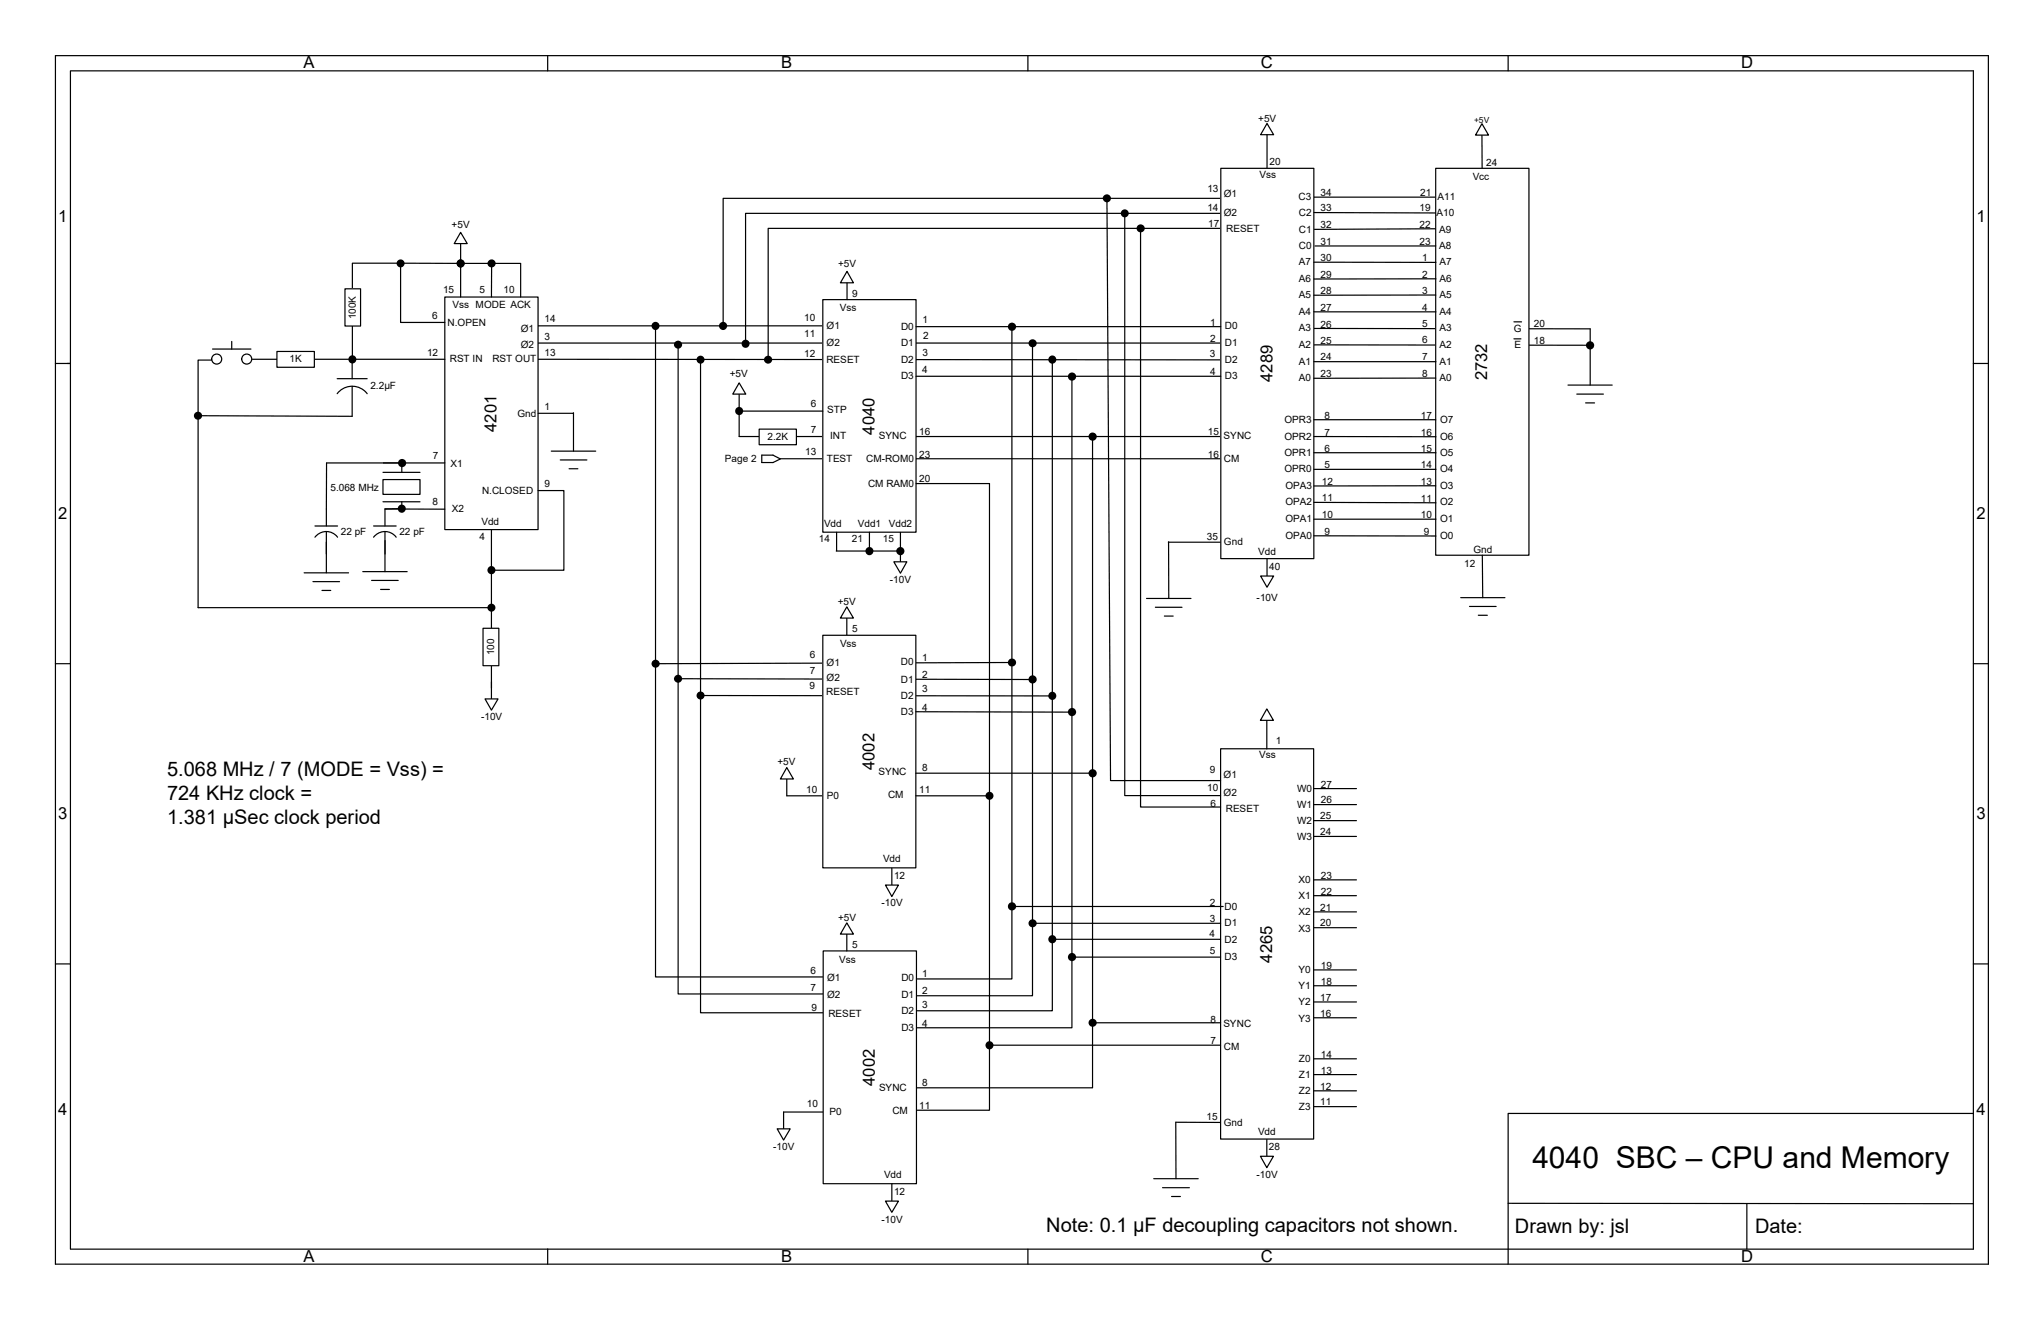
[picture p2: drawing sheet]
<svg xmlns="http://www.w3.org/2000/svg" width="432mm" height="279mm" viewBox="0 0 432 279" stroke-linecap="round" stroke-linejoin="round" font-family="sans-serif">
<g fill="none" stroke="#000" stroke-width=".25">
<path d="M258.5 48.3h-96v27.8M258.5 45.1h-100.8v27.6M259.3 42h-106.3v26.9M278 41.7h38.7M111.6 76l146.7 .1M113.8 68.9h60.3M113.8 72.6h144.5M138.7 68.9v137.7h41.3M143.5 72.9v137.3h35.7M148.2 76.1v138.1h29.4M218.4 72.6v138h-29.7M222.6 76.1v137.7h-33.1"/>
<path d="M226.8 79.6v137.8h-34.9M278 69.5l58.4 .1M278 72.9l58.4 .1M156.4 92.3h101.9M165.1 97h93.2M231.1 92.3v137.8h-37.6M209.3 102.3v132.5h-15.8M143.5 143.6l74.9 .1M148.2 147.1l74.4 .1M214.1 140.1l-75.4 .3M166.5 168.3h10.3M165.9 235.2h10.1"/>
</g>
<g fill="#000">
<circle cx="138.7" cy="68.9" r=".86"/>
<circle cx="143.5" cy="72.9" r=".85"/>
<circle cx="148.2" cy="76.1" r=".85"/>
<circle cx="153" cy="68.9" r=".86"/>
<circle cx="157.7" cy="72.7" r=".86"/>
<circle cx="162.5" cy="76.1" r=".86"/>
<circle cx="218.5" cy="72.6" r=".86"/>
<circle cx="222.6" cy="76.1" r=".86"/>
<circle cx="226.8" cy="79.6" r=".87"/>
<circle cx="336.4" cy="73" r=".87"/>
<circle cx="231.2" cy="92.3" r=".87"/>
<circle cx="138.7" cy="140.4" r=".86"/>
<circle cx="143.5" cy="143.6" r=".85"/>
<circle cx="148.2" cy="147.1" r=".85"/>
<circle cx="214.1" cy="140.1" r=".86"/>
<circle cx="218.5" cy="143.7" r=".87"/>
<circle cx="222.6" cy="147.2" r=".86"/>
</g>
<path d="M174.1 63.4h19.7v49.2h-19.7z" fill="#fff"/>
<path d="M174.1 63.4h19.7v49.2h-19.7z" fill="none" stroke="#000" stroke-width=".25"/>
<path d="M258.3 35.6h19.7v82.6h-19.7z" fill="#fff"/>
<path d="M258.3 35.6h19.7v82.6h-19.7zM193.8 69.1h64.5M193.8 79.6h64.5" fill="none" stroke="#000" stroke-width=".25"/>
<path d="M303.7 35.6h19.8v81.8h-19.8z" fill="#fff"/>
<g fill="none" stroke="#000" stroke-width=".25">
<path d="M303.7 35.6h19.8v81.8h-19.8zM313.5 27.8l.1 7.8M278 55.5h25.8M303.8 59h-25.8M278 66h25.8M278 76.5h25.8M303.7 62.4h-25.7M303.7 80h-25.7M336.4 69.6v11.8M278 88.8h25.7M278 92.3l25.8 .1M278 95.8h25.8"/>
<path d="M278 99.3h25.8M331.7 81.4h9.4M333.6 83.4h5.6M335.4 85.2h2M247.2 114.7h10.9M247.2 114.6l.1 12M278 106.3h25.8M278 109.8h25.8M278 113.3l25.8 .1M303.7 102.7l-25.7 .1M313.6 117.4l.1 9M242.6 126.6h9.4"/>
<path d="M244.4 128.4h5.7M246.3 130.3h1.9M309 126.4h9.4M310.9 128.3h5.6M312.8 130.1h1.9"/>
</g>
<path d="M174.1 134.4h19.7v49.2h-19.7z" fill="#fff"/>
<path d="M174.1 134.4h19.7v49.2h-19.7z" fill="none" stroke="#000" stroke-width=".25"/>
<path d="M174.2 201.1h19.7v49.3h-19.7z" fill="#fff"/>
<g fill="none" stroke="#000" stroke-width=".25">
<path d="M11.7 11.8h409v255.6h-409zM115.9 11.8v3.2M217.5 11.8v3.2M319.1 11.8v3.2M179.2 59v4.4M11.7 76.9h3.2M214.1 69.1v138h-20.2M417.5 76.9h3.2M193.8 102.3h15.5M11.7 140.4h3.2M193.8 150.5l33 .1M417.5 140.4h3.2"/>
<path d="M193.8 163.5h37.3M193.8 168.3h15.5M11.7 203.9h3.2M174.2 201.1h19.7v49.3h-19.7zM417.5 203.9h3.2M417.5 235.5h-98.4v28.6M319.1 254.5l98.4 .1M369.6 254.6v9.6M14.9 264.2v-249.2h402.6v249.2h-402.6M115.9 264.2v3.2M217.5 264.2v3.2M319.1 264.2v3.2"/>
</g>
<g fill="#000">
<circle cx="214.1" cy="69.1" r=".87"/>
<circle cx="226.8" cy="150.6" r=".87"/>
<circle cx="209.3" cy="168.3" r=".85"/>
<circle cx="231.2" cy="163.6" r=".87"/>
</g>
<path d="M179.2 57.4l1.4 2.4h-2.8z" fill="#fff"/>
<path d="M179.2 57.4l1.4 2.4h-2.8zM179.2 129.9v4.4" fill="none" stroke="#000" stroke-width=".25"/>
<path d="M179.2 128.4l1.4 2.3h-2.8z" fill="#fff"/>
<path d="M179.2 128.4l1.4 2.3h-2.8zM179.2 196.8v4.3" fill="none" stroke="#000" stroke-width=".25"/>
<path d="M179.2 195.2l1.4 2.4h-2.8z" fill="#fff"/>
<path d="M190.5 112.6v7M179.2 195.2l1.4 2.4h-2.8z" fill="none" stroke="#000" stroke-width=".25"/>
<path d="M189.1 118.8h2.8l-1.4 2.4z" fill="#fff"/>
<path d="M189.1 118.8h2.8l-1.4 2.4zM188.7 183.6v4.4" fill="none" stroke="#000" stroke-width=".25"/>
<path d="M187.3 187.2h2.8l-1.4 2.4z" fill="#fff"/>
<path d="M187.3 187.2h2.8l-1.4 2.4zM188.7 250.4v4.4" fill="none" stroke="#000" stroke-width=".25"/>
<path d="M187.3 254h2.8l-1.4 2.4z" fill="#fff"/>
<path d="M268.1 118.2v4.4M187.3 254h2.8l-1.4 2.4z" fill="none" stroke="#000" stroke-width=".25"/>
<path d="M266.7 121.8h2.8l-1.4 2.4z" fill="#fff"/>
<path d="M268.1 27.7v7.8M266.7 121.8h2.8l-1.4 2.4z" fill="none" stroke="#000" stroke-width=".25"/>
<path d="M268.1 26.1l1.4 2.4h-2.8z" fill="#fff"/>
<path d="M268.1 26.1l1.4 2.4h-2.8zM166.5 164v4.3" fill="none" stroke="#000" stroke-width=".25"/>
<path d="M166.5 162.3l1.4 2.5h-2.8z" fill="#fff"/>
<path d="M166.5 162.3l1.4 2.5h-2.8zM165.8 235.2v4.4" fill="none" stroke="#000" stroke-width=".25"/>
<path d="M164.4 238.8h2.8l-1.4 2.3z" fill="#fff"/>
<path d="M164.4 238.8h2.8l-1.4 2.3z" fill="none" stroke="#000" stroke-width=".25"/>
<path d="M313.5 26.2l1.4 2.4h-2.7z" fill="#fff"/>
<path d="M313.5 26.2l1.4 2.4h-2.7zM156.4 82.5v9.8M176.9 116.5h13.6M177 112.6v3.9" fill="none" stroke="#000" stroke-width=".25"/>
<circle cx="190.5" cy="116.6" r=".87" fill="#000"/>
<path d="M156.4 81l1.4 2.4h-2.8z" fill="#fff"/>
<path d="M156.4 81l1.4 2.4h-2.8zM156.4 87h17.7M161.2 96.3h2.3l1.6 .8-1.6 .7h-2.3zM183.9 112.6v3.9" fill="none" stroke="#000" stroke-width=".25"/>
<g fill="#000">
<circle cx="156.4" cy="86.9" r=".86"/>
<circle cx="183.9" cy="116.6" r=".86"/>
</g>
<path d="M258.2 158.4h19.7v82.5h-19.7z" fill="#fff"/>
<path d="M258.2 158.4h19.7v82.5h-19.7zM258.1 237.4h-9.3v11.9M244.1 249.3h9.4M246 251.2h5.6M247.9 253.1h1.8M268 241v4.4" fill="none" stroke="#000" stroke-width=".25"/>
<path d="M266.7 244.6h2.7l-1.4 2.4z" fill="#fff"/>
<path d="M268 151.6v6.8M266.7 244.6h2.7l-1.4 2.4z" fill="none" stroke="#000" stroke-width=".25"/>
<path d="M268 149.9l1.4 2.5h-2.7z" fill="#fff"/>
<g fill="none" stroke="#000" stroke-width=".25">
<path d="M234.2 42l.7 123.1h23.3M238 45.1v123.2h20.2M241.3 48.3v122.4h16.9M320.3 68.1h1.6M320.3 71.7h1.5M268 149.9l1.4 2.5h-2.7zM277.9 166.8h9.1M277.9 170.2h9.1M277.9 173.6h9.1M278 176.9h9M214.1 191.7h44.7M218.4 195.3h39.8"/>
<path d="M222.6 198.7h35.6M277.9 186.1h9.1M277.9 189.4h9.1M277.9 192.9h9.1M278 196.2h9M226.8 202.4h31.4M231.1 216.3h27.1M277.9 205.1h9.1M277.9 208.5h9.1M277.9 211.9h9.1M278 215.3h9M209.3 221.1h48.9"/>
<path d="M277.9 223.9h9.1M277.9 227.3h9.1M277.9 230.7h9.1M278 234.1h9"/>
</g>
<g fill="#000">
<circle cx="234.2" cy="41.9" r=".86"/>
<circle cx="238" cy="45.1" r=".85"/>
<circle cx="241.3" cy="48.3" r=".86"/>
<circle cx="214.1" cy="191.7" r=".87"/>
<circle cx="218.5" cy="195.3" r=".86"/>
<circle cx="222.6" cy="198.6" r=".86"/>
<circle cx="226.8" cy="202.4" r=".87"/>
<circle cx="231.2" cy="216.3" r=".86"/>
<circle cx="209.3" cy="221.1" r=".86"/>
</g>
<path d="M94.1 62.8h19.7v49.2h-19.7z" fill="#fff"/>
<path d="M97.5 50.8v12M94.1 62.8h19.7v49.2h-19.7zM116.6 95.4h9.4M118.5 97.3h5.7M120.4 99.1h1.9M121.3 87.3v8.1" fill="none" stroke="#000" stroke-width=".25"/>
<path d="M81 101.4h7.9v3.2h-7.9z" fill-rule="evenodd" fill="#fff"/>
<g fill="none" stroke="#000" stroke-width=".25">
<path d="M84.8 55.7v12.5h9.3M104 55.7v7.1M74.5 76h19.6M110.2 62.8v-7.1h-35.7v19.7M69.1 97.9h25M81 99.9h7.9M85 97.9v2M113.8 87.4h7.5M69 114.6v6.6M81 101.4h7.9v3.2h-7.9zM81 106.1h7.9M81.4 114.3v6.6"/>
<path d="M85 106.1v2M85 107.6l-3.6 .1h12.7M104 112v33.5M113.8 103.8h5.5v16.8h-15.3M64.3 121.2h9.4M66.2 123h5.6M68.1 124.9h1.9M76.8 120.9h9.3M78.6 122.8h5.6M80.5 124.7h1.9"/>
</g>
<g fill="#000">
<circle cx="84.8" cy="55.7" r=".85"/>
<circle cx="97.5" cy="55.7" r=".85"/>
<circle cx="97.5" cy="55.7" r=".86"/>
<circle cx="104" cy="55.7" r=".85"/>
<circle cx="74.5" cy="76" r=".86"/>
<circle cx="85.1" cy="97.9" r=".87"/>
<circle cx="85" cy="107.6" r=".85"/>
<circle cx="104" cy="120.6" r=".86"/>
</g>
<path d="M97.5 49.1l1.3 2.4h-2.7z" fill="#fff"/>
<path d="M97.5 49.1l1.3 2.4h-2.7zM52.2 76h22.2" fill="none" stroke="#000" stroke-width=".25"/>
<circle cx="52.2" cy="75.9" r="1.06" fill="#fff"/>
<circle cx="52.2" cy="75.9" r="1.06" fill="none" stroke="#000" stroke-width=".25"/>
<circle cx="45.8" cy="75.9" r="1.06" fill="#fff"/>
<g fill="none" stroke="#000" stroke-width=".25">
<path d="M44.8 76.2h-2.9v52.3M45 73.8h8.1M49 72.2v1.6"/>
<circle cx="45.8" cy="75.9" r="1.06"/>
</g>
<path d="M58.6 74.3h7.9v3.4h-7.9z" fill="#fff"/>
<path d="M58.6 74.3h7.9v3.4h-7.9z" fill="none" stroke="#000" stroke-width=".25"/>
<path d="M73 61.1h3.3v7.9h-3.3z" fill-rule="evenodd" fill="#fff"/>
<path d="M73 61.1h3.3v7.9h-3.3z" fill="none" stroke="#000" stroke-width=".25"/>
<path d="M102.2 132.9h3.3v7.9h-3.3z" fill-rule="evenodd" fill="#fff"/>
<path d="M41.9 128.5h62.1M102.2 132.9h3.3v7.9h-3.3zM104 144.2v4.4" fill="none" stroke="#000" stroke-width=".25"/>
<circle cx="104" cy="128.5" r=".85" fill="#000"/>
<path d="M102.6 147.8h2.8l-1.4 2.4z" fill="#fff"/>
<g fill="none" stroke="#000" stroke-width=".25">
<path d="M74.5 75.4v4.7M69.1 97.9l-.1 13.4M71.3 83.3a4 4 0 0 1 6.4 0M71.3 80.1h6.4M74.5 81.7v6.4M66.6 113.6a2.98 2.98 0 0 1 4.8 0M66.6 111.3h4.8M69 112.4v4.8M79 113.6a2.98 2.98 0 0 1 4.8 0M79 111.3h4.8M81.4 107.7v3.6M81.4 112.4v4.8"/>
<path d="M102.6 147.8h2.8l-1.4 2.4z"/>
</g>
<path d="M160.6 90.8h7.9v3.3h-7.9z" fill="#fff"/>
<path d="M278 45h25.6M278.2 52h25.5M303.6 48.4l-25.5 .1M41.9 87.9l32.6 .2M160.6 90.8h7.9v3.3h-7.9z" fill="none" stroke="#000" stroke-width=".25"/>
<circle cx="41.9" cy="87.9" r=".86" fill="#000"/>
<text font-size="6.3" x="324.2" y="247.1">4040 SBC – CPU and Memory</text>
<g font-size="4.2">
<text x="35.3" y="164.2">5.068 MHz / 7 (MODE = Vss) =</text>
<text x="35.3" y="169.2">724 KHz clock =</text>
<text x="35.3" y="174.3">1.381 µSec clock period</text>
<text x="221.4" y="260.5">Note: 0.1 µF decoupling capacitors not shown.</text>
<text x="320.5" y="260.7">Drawn by: jsl</text>
<text x="371.3" y="260.7">Date:</text>
</g>
<g font-size="3.5">
<text x="64.2" y="14.5">A</text>
<text x="165.2" y="14.5">B</text>
<text x="266.7" y="14.5">C</text>
<text x="368.3" y="14.4">D</text>
<text x="12.3" y="47">1</text>
<text x="418.1" y="47">1</text>
<text x="269.2" y="80.8" transform="rotate(-90 269.2 80.8)">4289</text>
<text x="314.7" y="80.5" transform="rotate(-90 314.7 80.5)">2732</text>
<text x="105" y="91.4" transform="rotate(-90 105 91.4)">4201</text>
<text x="185" y="91.9" transform="rotate(-90 185 91.9)">4040</text>
<text x="12.3" y="109.7">2</text>
<text x="418.1" y="109.7">2</text>
<text x="185" y="162.9" transform="rotate(-90 185 162.9)">4002</text>
<text x="12.3" y="173.2">3</text>
<text x="418.1" y="173.2">3</text>
<text x="269.2" y="203.6" transform="rotate(-90 269.2 203.6)">4265</text>
<text x="185.1" y="229.7" transform="rotate(-90 185.1 229.7)">4002</text>
<text x="12.3" y="235.9">4</text>
<text x="418.1" y="235.9">4</text>
<text x="64.2" y="266.9">A</text>
<text x="165.2" y="266.9">B</text>
<text x="266.7" y="266.9">C</text>
<text x="368.3" y="266.8">D</text>
</g>
<g font-size="2.1">
<text x="266.2" y="25.8">+5V</text>
<text x="268.6" y="34.9">20</text>
<text x="314.5" y="35.1">24</text>
<text x="255.4" y="40.6">13</text>
<text x="258.9" y="41.7">Ø1</text>
<text x="266.4" y="37.6">Vss</text>
<text x="279.4" y="41.5">34</text>
<text x="300.4" y="41.5">21</text>
<text x="311.6" y="38.1">Vcc</text>
<text x="255.4" y="44.6">14</text>
<text x="255.6" y="48">17</text>
<text x="258.9" y="45.7">Ø2</text>
<text x="274.7" y="42.4">C3</text>
<text x="274.8" y="45.6">C2</text>
<text x="279.4" y="44.7">33</text>
<text x="300.3" y="44.7">19</text>
<text x="303.9" y="45.6">A10</text>
<text x="304.1" y="42.4">A11</text>
<text x="95.5" y="48.3">+5V</text>
<text x="259.4" y="49">RESET</text>
<text x="274.8" y="49.2">C1</text>
<text x="274.8" y="52.7">C0</text>
<text x="279.4" y="48.2">32</text>
<text x="279.4" y="51.8">31</text>
<text x="300.3" y="51.7">23</text>
<text x="300.3" y="48.2">22</text>
<text x="304.5" y="49.2">A9</text>
<text x="304.5" y="52.7">A8</text>
<text x="177.3" y="56.4">+5V</text>
<text x="274.8" y="56.1">A7</text>
<text x="274.8" y="59.6">A6</text>
<text x="279.4" y="55.2">30</text>
<text x="279.4" y="58.8">29</text>
<text x="300.9" y="55.2">1</text>
<text x="300.9" y="58.7">2</text>
<text x="304.5" y="56.1">A7</text>
<text x="304.5" y="59.6">A6</text>
<text x="93.7" y="62.1">15</text>
<text x="95.7" y="65.1">Vss MODE ACK</text>
<text x="101.4" y="61.9">5</text>
<text x="106.5" y="61.9">10</text>
<text x="177.7" y="65.8">Vss</text>
<text x="180.3" y="62.9">9</text>
<text x="274.8" y="63.1">A5</text>
<text x="279.4" y="62.2">28</text>
<text x="279.4" y="65.7">27</text>
<text x="300.9" y="62.1">3</text>
<text x="300.9" y="65.7">4</text>
<text x="304.5" y="63.1">A5</text>
<text x="75.3" y="67.5" transform="rotate(-90 75.3 67.5)">100K</text>
<text x="91.4" y="67.5">6</text>
<text x="94.7" y="68.9">N.OPEN</text>
<text x="110.2" y="70.3">Ø1</text>
<text x="115.2" y="72">3</text>
<text x="115.2" y="68.2">14</text>
<text x="170.1" y="67.8">10</text>
<text x="170.1" y="71.4">11</text>
<text x="174.9" y="69.6">Ø1</text>
<text x="190.6" y="69.7">D0</text>
<text x="195.2" y="68.3">1</text>
<text x="195.3" y="71.8">2</text>
<text x="256" y="68.9">1</text>
<text x="259.1" y="69.7">D0</text>
<text x="274.8" y="66.6">A4</text>
<text x="274.8" y="70.1">A3</text>
<text x="279.4" y="69.3">26</text>
<text x="300.9" y="69.3">5</text>
<text x="304.5" y="66.6">A4</text>
<text x="304.5" y="70.1">A3</text>
<text x="320.3" y="70.1">G</text>
<text x="324.5" y="69.3">20</text>
<text x="61.3" y="76.7">1K</text>
<text x="90.3" y="75.3">12</text>
<text x="95.2" y="76.7">RST IN</text>
<text x="104.2" y="76.7">RST OUT</text>
<text x="110.2" y="73.7">Ø2</text>
<text x="115.2" y="75.3">13</text>
<text x="170.1" y="75.5">12</text>
<text x="174.8" y="76.7">RESET</text>
<text x="174.9" y="73.2">Ø2</text>
<text x="190.6" y="73.2">D1</text>
<text x="190.6" y="76.7">D2</text>
<text x="195.2" y="75.3">3</text>
<text x="255.9" y="75.4">3</text>
<text x="256" y="72.3">2</text>
<text x="259.1" y="73.2">D1</text>
<text x="259.1" y="76.7">D2</text>
<text x="274.8" y="73.6">A2</text>
<text x="274.8" y="77.1">A1</text>
<text x="279.4" y="72.8">25</text>
<text x="279.4" y="76.2">24</text>
<text x="300.9" y="72.6">6</text>
<text x="300.9" y="76.2">7</text>
<text x="304.5" y="73.6">A2</text>
<text x="304.5" y="77.1">A1</text>
<text x="320.4" y="73.7">E</text>
<text x="324.5" y="72.8">18</text>
<text x="78.4" y="82.3">2.2µF</text>
<text x="154.4" y="79.8">+5V</text>
<text x="190.6" y="80.3">D3</text>
<text x="195.1" y="78.8">4</text>
<text x="256" y="79.4">4</text>
<text x="259.1" y="80.2">D3</text>
<text x="274.8" y="80.6">A0</text>
<text x="279.4" y="79.8">23</text>
<text x="300.9" y="79.8">8</text>
<text x="304.5" y="80.6">A0</text>
<text x="109.5" y="88.1">Gnd</text>
<text x="115.2" y="86.7">1</text>
<text x="171.5" y="86.1">6</text>
<text x="175" y="87.4">STP</text>
<text x="271.7" y="89.4">OPR3</text>
<text x="280.2" y="88.6">8</text>
<text x="300.6" y="88.6">17</text>
<text x="304.7" y="89.4">O7</text>
<text x="162.4" y="93.1">2.2K</text>
<text x="171.5" y="91.5">7</text>
<text x="175.6" y="92.8">INT</text>
<text x="185.9" y="92.9">SYNC</text>
<text x="194.5" y="92">16</text>
<text x="255.6" y="92">15</text>
<text x="258.9" y="92.9">SYNC</text>
<text x="271.7" y="93">OPR2</text>
<text x="280.2" y="92.1">7</text>
<text x="280.2" y="95.5">6</text>
<text x="300.6" y="92.2">16</text>
<text x="300.6" y="95.6">15</text>
<text x="304.7" y="93">O6</text>
<text x="91.6" y="97.2">7</text>
<text x="95.3" y="98.8">X1</text>
<text x="153.4" y="97.7">Page 2</text>
<text x="170.3" y="96.2">13</text>
<text x="174.9" y="97.8">TEST</text>
<text x="183.3" y="97.8">CM-ROM0</text>
<text x="194.5" y="96.8">23</text>
<text x="194.5" y="101.9">20</text>
<text x="255.6" y="96.8">16</text>
<text x="259" y="97.7">CM</text>
<text x="271.7" y="96.4">OPR1</text>
<text x="271.7" y="99.9">OPR0</text>
<text x="280.2" y="99.1">5</text>
<text x="300.6" y="99.1">14</text>
<text x="304.7" y="96.4">O5</text>
<text x="304.7" y="99.9">O4</text>
<text x="69.9" y="103.8">5.068 MHz</text>
<text x="91.5" y="106.9">8</text>
<text x="102" y="104.4">N.CLOSED</text>
<text x="115.2" y="103.1">9</text>
<text x="183.6" y="102.9">CM RAM0</text>
<text x="271.9" y="103.4">OPA3</text>
<text x="271.9" y="106.9">OPA2</text>
<text x="279.7" y="102.6">12</text>
<text x="279.7" y="106">11</text>
<text x="300.6" y="102.5">13</text>
<text x="300.6" y="106.1">11</text>
<text x="304.7" y="103.4">O3</text>
<text x="304.7" y="106.9">O2</text>
<text x="72.1" y="113.1">22 pF</text>
<text x="84.5" y="113.1">22 pF</text>
<text x="95.6" y="108.4">X2</text>
<text x="101.9" y="111.1">Vdd</text>
<text x="174.3" y="111.5">Vdd</text>
<text x="181.5" y="111.5">Vdd1</text>
<text x="188" y="111.5">Vdd2</text>
<text x="271.9" y="110.4">OPA1</text>
<text x="271.9" y="114">OPA0</text>
<text x="279.7" y="109.6">10</text>
<text x="280.2" y="113.1">9</text>
<text x="300.6" y="109.6">10</text>
<text x="301.2" y="113.2">9</text>
<text x="304.7" y="110.4">O1</text>
<text x="304.7" y="114">O0</text>
<text x="101.4" y="114.2">4</text>
<text x="173.3" y="114.7">14</text>
<text x="180.2" y="114.7">21</text>
<text x="186.8" y="114.7">15</text>
<text x="255.4" y="114.2">35</text>
<text x="259" y="115.4">Gnd</text>
<text x="266.2" y="117.4">Vdd</text>
<text x="309.8" y="119.9">12</text>
<text x="311.7" y="116.9">Gnd</text>
<text x="188.3" y="123.4">-10V</text>
<text x="268.5" y="120.6">40</text>
<text x="177.2" y="128.1">+5V</text>
<text x="265.9" y="127.2">-10V</text>
<text x="177.7" y="136.8">Vss</text>
<text x="180.3" y="133.6">5</text>
<text x="104.5" y="138.6" transform="rotate(-90 104.5 138.6)">100</text>
<text x="171.4" y="139.2">6</text>
<text x="171.4" y="142.5">7</text>
<text x="174.9" y="140.8">Ø1</text>
<text x="174.9" y="144">Ø2</text>
<text x="190.6" y="140.7">D0</text>
<text x="195.1" y="139.8">1</text>
<text x="195.1" y="143.3">2</text>
<text x="171.2" y="145.8">9</text>
<text x="174.8" y="146.9">RESET</text>
<text x="190.6" y="144.4">D1</text>
<text x="190.6" y="147.9">D2</text>
<text x="195.1" y="146.4">3</text>
<text x="101.8" y="152.4">-10V</text>
<text x="190.6" y="151.3">D3</text>
<text x="195.1" y="150.4">4</text>
<text x="164.5" y="161.8">+5V</text>
<text x="266.4" y="160.4">Vss</text>
<text x="269.9" y="157.3">1</text>
<text x="170.6" y="167.8">10</text>
<text x="185.9" y="163.9">SYNC</text>
<text x="194.5" y="167.8">11</text>
<text x="195.1" y="163">8</text>
<text x="255.4" y="167.3">10</text>
<text x="255.9" y="163.4">9</text>
<text x="258.9" y="164.5">Ø1</text>
<text x="274.4" y="167.4">W0</text>
<text x="279.4" y="166.6">27</text>
<text x="174.9" y="169">P0</text>
<text x="187.9" y="168.7">CM</text>
<text x="256.1" y="170.7">6</text>
<text x="258.9" y="168.4">Ø2</text>
<text x="259.3" y="171.7">RESET</text>
<text x="274.4" y="170.9">W1</text>
<text x="279.3" y="173.3">25</text>
<text x="279.4" y="169.9">26</text>
<text x="274.4" y="174.3">W2</text>
<text x="274.4" y="177.7">W3</text>
<text x="279.3" y="176.7">24</text>
<text x="186.8" y="182.4">Vdd</text>
<text x="189.1" y="186">12</text>
<text x="279.4" y="185.8">23</text>
<text x="186.5" y="191.7">-10V</text>
<text x="255.9" y="191.6">2</text>
<text x="274.7" y="190.2">X1</text>
<text x="274.7" y="186.7">X0</text>
<text x="279.4" y="189.2">22</text>
<text x="177.3" y="194.9">+5V</text>
<text x="255.9" y="195.1">3</text>
<text x="259.1" y="192.4">D0</text>
<text x="259.1" y="196">D1</text>
<text x="274.7" y="193.6">X2</text>
<text x="274.7" y="197">X3</text>
<text x="279.3" y="192.6">21</text>
<text x="279.3" y="196">20</text>
<text x="177.5" y="203.6">Vss</text>
<text x="180.3" y="200.5">5</text>
<text x="255.9" y="198.2">4</text>
<text x="255.9" y="201.8">5</text>
<text x="259.1" y="199.4">D2</text>
<text x="259.1" y="203">D3</text>
<text x="171.5" y="205.9">6</text>
<text x="171.5" y="209.7">7</text>
<text x="175" y="207.6">Ø1</text>
<text x="190.7" y="207.5">D0</text>
<text x="195.1" y="206.6">1</text>
<text x="274.7" y="209.2">Y1</text>
<text x="274.7" y="205.8">Y0</text>
<text x="279.4" y="208.3">18</text>
<text x="279.4" y="204.9">19</text>
<text x="171.7" y="213.8">9</text>
<text x="175" y="211.1">Ø2</text>
<text x="175.3" y="215.2">RESET</text>
<text x="190.7" y="211">D1</text>
<text x="190.7" y="214.5">D2</text>
<text x="195.1" y="210.1">2</text>
<text x="195.1" y="213.2">3</text>
<text x="274.7" y="212.6">Y2</text>
<text x="279.3" y="211.7">17</text>
<text x="279.3" y="215">16</text>
<text x="190.7" y="218.1">D3</text>
<text x="195.1" y="217.1">4</text>
<text x="256.1" y="220.8">7</text>
<text x="256.1" y="216.3">8</text>
<text x="258.8" y="217.2">SYNC</text>
<text x="274.7" y="216.1">Y3</text>
<text x="259" y="222">CM</text>
<text x="274.8" y="224.6">Z0</text>
<text x="279.4" y="227.1">13</text>
<text x="279.4" y="223.7">14</text>
<text x="186" y="230.7">SYNC</text>
<text x="195.1" y="229.7">8</text>
<text x="274.8" y="228">Z1</text>
<text x="274.8" y="231.4">Z2</text>
<text x="279.3" y="230.5">12</text>
<text x="279.3" y="233.8">11</text>
<text x="170.7" y="234.2">10</text>
<text x="175.5" y="235.8">P0</text>
<text x="188.8" y="235.6">CM</text>
<text x="194.5" y="234.6">11</text>
<text x="255.3" y="237">15</text>
<text x="258.9" y="238.1">Gnd</text>
<text x="274.8" y="234.9">Z3</text>
<text x="163.6" y="243.3">-10V</text>
<text x="266.1" y="240.2">Vdd</text>
<text x="268.4" y="243.3">28</text>
<text x="187" y="249.1">Vdd</text>
<text x="265.8" y="249.1">-10V</text>
<text x="189.1" y="252.8">12</text>
<text x="186.5" y="258.6">-10V</text>
</g>
<text font-size="1.8" x="311.9" y="26">+5V</text>
</svg>
